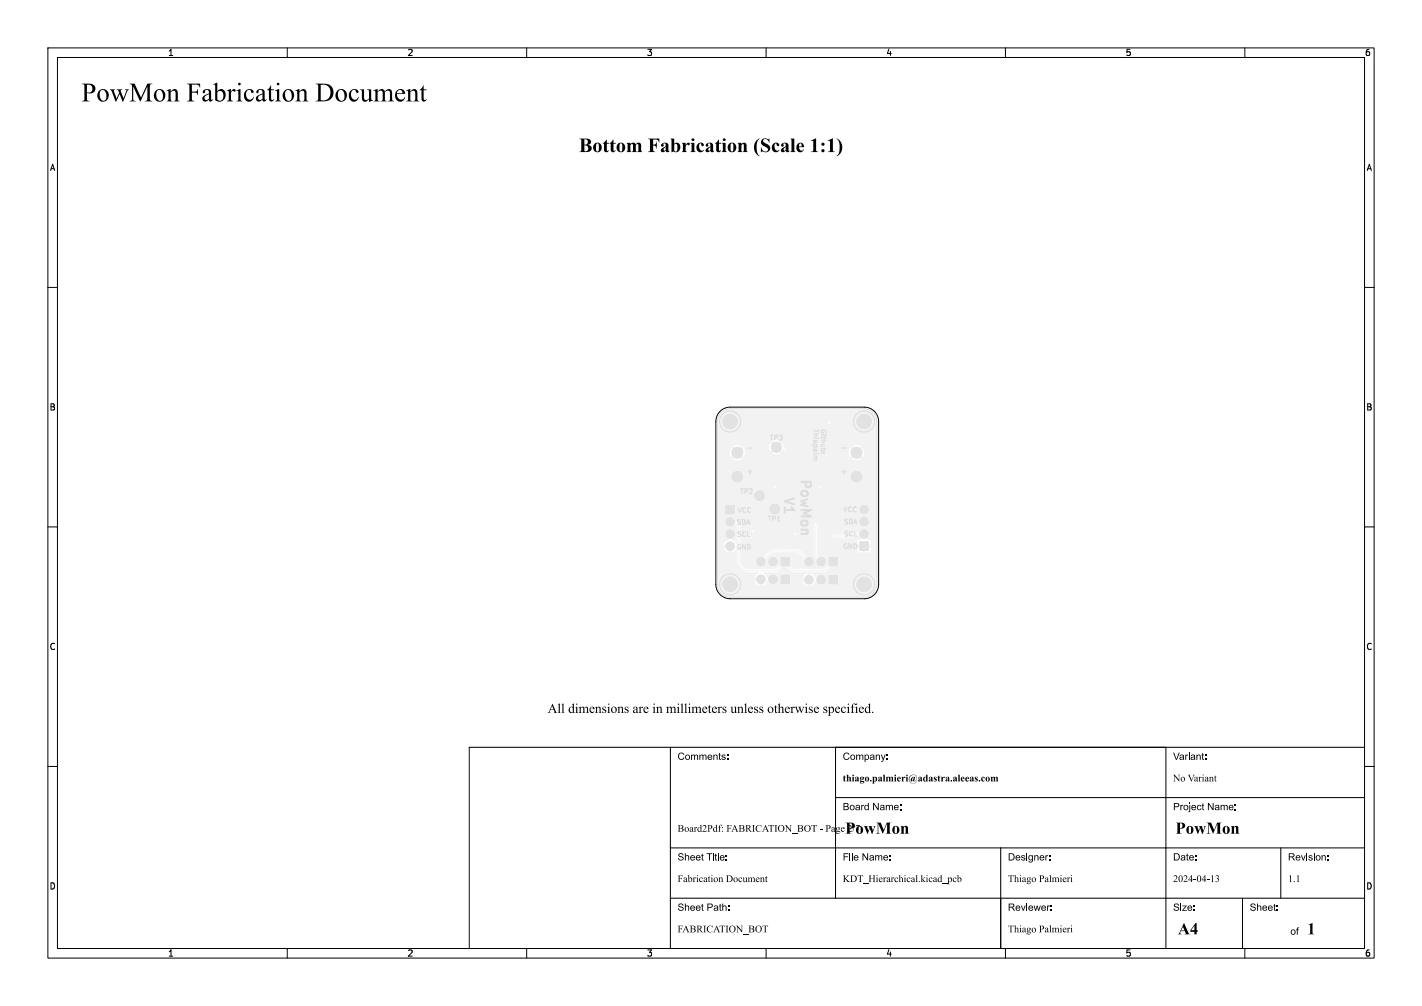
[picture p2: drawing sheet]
<svg xmlns="http://www.w3.org/2000/svg" width="297mm" height="210mm" viewBox="0 0 297 210" stroke-linecap="round" stroke-linejoin="round" font-family="sans-serif">
<path d="M150.4 85.9a3 3 0 0 1 2.1-.9h28a3 3 0 0 1 3 3v34a3 3 0 0 1-3 3h-28a3 3 0 0 1-3-3v-34a3 3 0 0 1 .9-2.1z" fill="none" stroke="#000" stroke-width=".21"/>
<g fill="#f2f2f2" stroke="#f2f2f2" stroke-width=".21">
<path d="M173.2 116.4h1.7v1.7h-1.7z"/>
<path d="M179.6 113.2h1.7v1.7h-1.7z"/>
<path d="M173.2 120.2h1.7v1.7h-1.7z"/>
<path d="M163.2 116.4h1.7v1.7h-1.7z"/>
<path d="M163.2 120.1h1.7v1.7h-1.7z"/>
<path d="M151.7 105.6h1.7v1.7h-1.7z"/>
<circle cx="171.5" cy="117.2" r=".85"/>
<circle cx="169" cy="117.2" r=".85"/>
<circle cx="180.5" cy="111.5" r=".85"/>
<circle cx="180.5" cy="108.9" r=".85"/>
<circle cx="180.5" cy="106.4" r=".85"/>
<circle cx="178.9" cy="94.5" r="1.1"/>
<circle cx="178.9" cy="99.5" r="1.1"/>
<circle cx="154" cy="99.5" r="1.1"/>
<circle cx="154" cy="94.5" r="1.1"/>
<circle cx="171.5" cy="121" r=".85"/>
<circle cx="169" cy="121" r=".85"/>
<circle cx="161.5" cy="117.2" r=".85"/>
<circle cx="158.9" cy="117.2" r=".85"/>
<circle cx="161.5" cy="120.9" r=".85"/>
<circle cx="158.9" cy="120.9" r=".85"/>
<circle cx="152.5" cy="108.9" r=".85"/>
<circle cx="152.5" cy="111.5" r=".85"/>
<circle cx="152.5" cy="114" r=".85"/>
<circle cx="162.2" cy="93.4" r="1"/>
<circle cx="158.6" cy="103.5" r="1"/>
<circle cx="161.8" cy="106.3" r="1"/>
<circle cx="163.9" cy="93.9" r=".28"/>
<circle cx="171.3" cy="101.6" r=".28"/>
<circle cx="166.1" cy="111.5" r=".28"/>
<circle cx="173.2" cy="88.3" r=".28"/>
<circle cx="157.3" cy="110.9" r=".28"/>
<circle cx="161.9" cy="101.6" r=".28"/>
<circle cx="174.3" cy="111.9" r=".28"/>
<circle cx="170.4" cy="109.6" r=".28"/>
</g>
<path d="M152.5 108.9h1l.8 .9v7.8l1.5 1.5h6.3l1.9-1.9v.3l1.5 1.5h6.9l1.8-1.8M158.9 117.2l2.3-2.2h5.6l2.3 2.2M170.4 109.6v6.4l1.2 1.2M180.5 111.5h-1.7l-.5 .4h-4" fill="none" stroke="#f2f2f2" stroke-width=".21"/>
<path d="M150.9 86.1l.7-.4 .9-.2h28a2.49 2.49 0 0 1 2.5 2.4h-.8v-.2a1.7 1.7 0 0 0-1.8-1.4 1.7 1.7 0 0 0-1.6 1.6h-24.6v-.2a1.7 1.7 0 0 0-2.8-1 1.7 1.7 0 0 0 .4 2.9 1.7 1.7 0 0 0 2.4-1.7h24.6v.2a1.7 1.7 0 0 0 1.8 1.6 1.7 1.7 0 0 0 1.6-1.8h.8v6.5h-2.5l-.3-.8-.7 .6-.3-.3 .6-.7a1.58 1.58 0 0 0-1.8 0l-14.3 .1-.3-.8-.8 .7-.3-.3 .6-.8a1.49 1.49 0 0 0-1.6 0l.7 .8-.3 .3-.8-.6a1.49 1.49 0 0 0 0 1.6l.8-.7 .3 .4-.5 .5h-5.9l-.3-.8-.7 .6-.3-.3 .6-.7-.1-.1a1.59 1.59 0 0 0-1.7 .1l.6 .7-.3 .3-.7-.6-.1 .1a1.59 1.59 0 0 0 .1 1.7l.7-.6 .3 .3-.6 .7 .1 .1a1.59 1.59 0 0 0 1.7-.1l-.6-.7 .3-.3 .7 .6 .3-1h5.9l-.1 .3a1.49 1.49 0 0 0 1.6-.1l-.7-.7 .3-.4 .8 .7 .3-.9h14.3l.6 .6-.3 .3-.7-.6a1.58 1.58 0 0 0 0 1.8l.7-.6 .3 .3-.6 .7 .1 .1a1.59 1.59 0 0 0 1.7-.1l-.6-.7 .3-.3 .7 .6 .3-1h2.5v5h-2.8v-.2a1.3 1.3 0 0 0-1.4-1 1.3 1.3 0 0 0-1.2 1.2h-22.3v-.2a1.3 1.3 0 0 0-2.1-.7 1.3 1.3 0 0 0 .3 2.2 1.3 1.3 0 0 0 1.8-1.3h22.3v.2a1.3 1.3 0 0 0 1.4 1.2 1.3 1.3 0 0 0 1.2-1.4h2.8v4h-23.2v-.2a1.2 1.2 0 0 0-1.9-.6 1.2 1.2 0 0 0 .3 2 1.2 1.2 0 0 0 1.6-1.2h23.2v2.9h-1.5v-.2a1.05 1.05 0 0 0-1.1-.8 1.05 1.05 0 0 0-1 .9h-16.4v-.2a1.2 1.2 0 0 0-.9-.9 1.2 1.2 0 0 0-1.2 .4h-7.3l-.2-.1h-1.8l-.1 .1v1.8l.1 .2 1.9-.1 .1-1.9 7.2 .1a1.2 1.2 0 0 0 .7 1.8 1.2 1.2 0 0 0 1.5-1.2h16.4a1.05 1.05 0 0 0 1 1.2 1.05 1.05 0 0 0 1.1-1.1h1.5v2.5h-1.5v-.2a1.06 1.06 0 0 0-1.7-.4 1.06 1.06 0 0 0 .3 1.7 1.06 1.06 0 0 0 1.4-1.1h1.5v4.3h-1.2l-.2-.4-.7-.1v-.1a1.09 1.09 0 0 0 .2-1.9 1.09 1.09 0 0 0-1.7 .6h-.8l-.5 .4h-3.4a.5 .5 0 0 0-.7-.1 .5 .5 0 0 0 0 .8 .5 .5 0 0 0 .7-.1h3.6l.6-.4h.6l.6 .7-.7 .2-.3 .3v.8h.9v.5h-.9v.7l.4 .3 .7 .1v-1h.5v1l.9-.1 .2-.3v-.7h-.9v-.5h.9v-.7h1.2v3.3h-7.9l-.2-.2h-1.7l-.2 .2v.7h-.4a1.17 1.17 0 0 0-1.6-.9l-.3-.4v-5.8a.5 .5 0 0 0 .1-.7 .5 .5 0 0 0-.8 0 .5 .5 0 0 0 .1 .7v6.1l.5 .6-.1 .4h-.5v-.2a1.23 1.23 0 0 0-1.5-.7l-1.6-1.5h-5.8l-1.6 1.6a1.1 1.1 0 0 0-1.6 .7 1.1 1.1 0 0 0 1.2 1.3 1.1 1.1 0 0 0 .8-1.6l1.5-1.4h5.3l1.3 1.3a1.13 1.13 0 0 0 .2 1.3 1.13 1.13 0 0 0 1.3 .3 1.06 1.06 0 0 0 .5-1.1h.5v.2a1.06 1.06 0 0 0 1.1 1 1.06 1.06 0 0 0 1-1.2h.4v.9l-.8 .7h-6.5l-.6-.5v-1.8l-.2-.2h-1.8l-.1 .9h-.5a1.06 1.06 0 0 0-1.6-.7 1.06 1.06 0 0 0 0 1.7 1.06 1.06 0 0 0 1.6-.8v-.2h.5l-.1 .7-1 1h-6l-1.3-1.3v-7.8l-.9-1a1.17 1.17 0 0 0-1-.8 1.17 1.17 0 0 0-1.1 .5 1.1 1.1 0 0 0 .5 1.5 1.1 1.1 0 0 0 1.4-.5l.5 .6v3.6h-.2l-.4-.6-.6-.4a1.07 1.07 0 0 0 .8-1.4 1.07 1.07 0 0 0-1.5-.6 1.07 1.07 0 0 0-.4 1.6l.5 .3v.2a1.34 1.34 0 0 0-1 1.1h.9v.5h-.9a1.34 1.34 0 0 0 1.1 1v-.8h.5v.8a1.43 1.43 0 0 0 1-.8h.2l.1 3.3 1.6 1.6h2.7l.1 .2a1.43 1.43 0 0 0-.9 1.1h.9v.5h-.9l.4 .7h-3.8v-.2a1.7 1.7 0 0 0-2.8-1 1.7 1.7 0 0 0 .4 2.9 1.7 1.7 0 0 0 2.4-1.7h3.8l.7 .4v-.9h.5v.8a1.49 1.49 0 0 0 1.1-1h.1a1.07 1.07 0 0 0 1.7 .6 1.07 1.07 0 0 0-.1-1.8 1.07 1.07 0 0 0-1.6 .7l-.6-.8-.4-.3v-.2h2.8l1.2-1.1h.9l1.2 1.1h6.9l1.1-1.1 1.5-.1 .1-1.8h7.9v3.8h-7.9l-.2-.2h-1.7l-.2 .2v.7h-.4a1.13 1.13 0 0 0-1.1-.9 1.13 1.13 0 0 0-1.1 .8l-.1-.1a1.34 1.34 0 0 0-1.1-1v.9h-.5v-.9l-.7 .4h-2.9l-.2-.2h-1.8l-.1 .1v1.8l.1 .2 1.9-.1 .1-1.8h2.9l-.4 .7h.9v.5h-.9a1.34 1.34 0 0 0 1.1 1.1v-.9h.5l.1 .8a1.49 1.49 0 0 0 1-1h.2a1.07 1.07 0 0 0 1.2 .8 1.07 1.07 0 0 0 .9-1.2h.4l.1 1.2h1.8l.2-.2v-1.7h7.9v1.7h-.8a1.7 1.7 0 0 0-2.6-1.4 1.7 1.7 0 0 0 0 3 1.7 1.7 0 0 0 2.6-1.4v-.2h.8a2.5 2.5 0 0 1-2.5 2.6h-28a2.5 2.5 0 0 1-2.5-2.5v-34l.2-.9z" fill="#f2f2f2"/>
<g fill="#fff" stroke="#fff" stroke-width=".21">
<circle cx="163.9" cy="93.9" r=".12"/>
<circle cx="171.3" cy="101.6" r=".12"/>
<circle cx="166.1" cy="111.5" r=".12"/>
<circle cx="173.2" cy="88.3" r=".12"/>
<circle cx="157.3" cy="110.9" r=".12"/>
<circle cx="161.9" cy="101.6" r=".12"/>
<circle cx="174.3" cy="111.9" r=".12"/>
<circle cx="170.4" cy="109.6" r=".12"/>
<circle cx="174" cy="117.2" r=".5"/>
<circle cx="171.5" cy="117.2" r=".5"/>
<circle cx="169" cy="117.2" r=".5"/>
<circle cx="180.5" cy="88" r="1.5"/>
<circle cx="180.5" cy="114" r=".5"/>
<circle cx="180.5" cy="111.5" r=".5"/>
<circle cx="180.5" cy="108.9" r=".5"/>
<circle cx="180.5" cy="106.4" r=".5"/>
<circle cx="178.9" cy="94.5" r=".7"/>
<circle cx="178.9" cy="99.5" r=".7"/>
<circle cx="152.5" cy="122" r="1.5"/>
<circle cx="152.5" cy="88" r="1.5"/>
<circle cx="154" cy="99.5" r=".7"/>
<circle cx="154" cy="94.5" r=".7"/>
<circle cx="180.5" cy="122" r="1.5"/>
<circle cx="174" cy="121" r=".5"/>
<circle cx="171.5" cy="121" r=".5"/>
<circle cx="169" cy="121" r=".5"/>
<circle cx="164" cy="117.2" r=".5"/>
<circle cx="161.5" cy="117.2" r=".5"/>
<circle cx="158.9" cy="117.2" r=".5"/>
<circle cx="164" cy="120.9" r=".5"/>
<circle cx="161.5" cy="120.9" r=".5"/>
<circle cx="158.9" cy="120.9" r=".5"/>
<circle cx="152.5" cy="106.4" r=".5"/>
<circle cx="152.5" cy="108.9" r=".5"/>
<circle cx="152.5" cy="111.5" r=".5"/>
<circle cx="152.5" cy="114" r=".5"/>
<circle cx="162.2" cy="93.4" r=".5"/>
<circle cx="158.6" cy="103.5" r=".5"/>
<circle cx="161.8" cy="106.3" r=".5"/>
</g>
<g fill="#e2e2e2" stroke="#e2e2e2" stroke-width=".21">
<path d="M173.2 116.4h1.7v1.7h-1.7z"/>
<path d="M179.6 113.1h1.8v1.8h-1.8z"/>
<path d="M173.2 120.1h1.7v1.8h-1.7z"/>
<path d="M163.1 116.4h1.8v1.7h-1.8z"/>
<path d="M163.1 120h1.8v1.8h-1.8z"/>
<path d="M151.6 105.5h1.8v1.8h-1.8z"/>
<circle cx="171.5" cy="117.2" r=".9"/>
<circle cx="169" cy="117.2" r=".9"/>
<circle cx="180.5" cy="88" r="1.55"/>
<circle cx="180.5" cy="111.5" r=".9"/>
<circle cx="180.5" cy="108.9" r=".9"/>
<circle cx="180.5" cy="106.4" r=".9"/>
<circle cx="178.9" cy="94.5" r="1.15"/>
<circle cx="178.9" cy="99.5" r="1.15"/>
<circle cx="152.5" cy="122" r="1.55"/>
<circle cx="152.5" cy="88" r="1.55"/>
<circle cx="154" cy="99.5" r="1.15"/>
<circle cx="154" cy="94.5" r="1.15"/>
<circle cx="180.5" cy="122" r="1.55"/>
<circle cx="171.5" cy="121" r=".9"/>
<circle cx="169" cy="121" r=".9"/>
<circle cx="161.5" cy="117.2" r=".9"/>
<circle cx="158.9" cy="117.2" r=".9"/>
<circle cx="161.5" cy="120.9" r=".9"/>
<circle cx="158.9" cy="120.9" r=".9"/>
<circle cx="152.5" cy="108.9" r=".9"/>
<circle cx="152.5" cy="111.5" r=".9"/>
<circle cx="152.5" cy="114" r=".9"/>
<circle cx="162.2" cy="93.4" r="1.05"/>
<circle cx="158.6" cy="103.5" r="1.05"/>
<circle cx="161.8" cy="106.3" r="1.05"/>
</g>
<g fill="none" stroke="#dbdbdb" stroke-width=".21">
<path d="M150.6 86.1a2.67 2.67 0 0 1 1.9-.8h28a2.67 2.67 0 0 1 2.6 2.7v34a2.67 2.67 0 0 1-2.6 2.7h-28a2.67 2.67 0 0 1-2.7-2.7v-34a2.67 2.67 0 0 1 .8-1.9zM156.1 98.5h1M156.1 93.5h1M156.6 98v1M160.9 90.8h.6M161.2 90.8v1M161.8 91.4l.5-.1v-.4l-.5-.1v1M162.7 90.8h.6l-.3 .4 .3 .1v.4h-.6M169.6 92.9h1M169.9 90h1M169.9 90.6h1M169.9 91.5h.7"/>
<path d="M169.9 95.2h.7M169.9 95.6h.6M170 92.9l-.1 .3 .2 .1 .4-.1v-.3M170 92.4l-.1-.3 .2-.2 .2 .1 .1 .4M170 94.2l-.1-.3 .2-.2 .2 .1 .1 .4M170.5 95.6v.4l-.6 .1M170.5 90.6v.4h-.6M170.5 95.2l.1 .3-.1 .1M170.5 92v.3l-.6 .1M170.5 93.8v.4h-.6M170.8 91.5h.1M170.9 89.7v.5"/>
<path d="M170.9 94.7h-.8l-.2 .1M171.5 90.8h.7M171.5 91.9h1M171.5 93.2h.7M171.5 93.7h1M171.5 94.6h.1M171.6 93.7l-.1 .3 .2 .2 .5-.1v-.4M172 90.2v.2h-.4a.45 .45 0 0 1 .4-.6 .45 .45 0 0 1 .5 .5M172.1 94.6h.1M172.1 91.9l.1 .3-.7 .1M172.2 92.8h-.6v.4M172.2 91.2v.3"/>
<path d="M172.4 90.8h.1M172.5 91.3h-.8l-.2 .2M175.8 98.5h1M175.8 93.5h1M176.3 98v1M154.2 106l.3 1 .3-1M154.6 113.7a.45 .45 0 0 0-.5 .4 .45 .45 0 0 0 .6 .4v-.3h-.2M154.7 108.5h-.6a.42 .42 0 0 0 .5 .6v.3h-.5M154.7 102h.6M154.7 111l-.5 .1a.42 .42 0 0 0 .5 .5l-.1 .3h-.5M155 102v1M155.1 108.4a.51 .51 0 0 1 .6 .5 .51 .51 0 0 1-.6 .5z"/>
<path d="M155.6 102.6l.5-.1v-.4l-.5-.1v1M155.7 113.6v1l-.6-1v1M155.7 111.1a.44 .44 0 0 0-.6 .4 .44 .44 0 0 0 .6 .4M155.7 106.1a.44 .44 0 0 0-.6 .4 .44 .44 0 0 0 .6 .4M155.9 109.4l.4-1 .3 1M156 109.2h.5M156.1 111v1h.5M156.2 113.6a.51 .51 0 0 1 .5 .5 .51 .51 0 0 1-.5 .5zM156.6 102.1l.3-.1 .2 .3-.6 .7h.6M156.7 106.1a.44 .44 0 0 0-.6 .4 .44 .44 0 0 0 .6 .4M160.5 107.8h.6M160.8 107.8v1"/>
<path d="M161.4 108.3l.5-.1v-.3l-.5-.1v1M162.3 108l.3-.2v1M162.3 108.8h.6M176.2 105.8l.4 1 .3-1M176.9 113.6a.45 .45 0 0 0-.6 .4 .45 .45 0 0 0 .6 .4v-.3h-.2M177 108.4l-.5 .1a.42 .42 0 0 0 .5 .5l-.1 .3h-.4M177.1 111h-.5a.42 .42 0 0 0 .4 .5v.4h-.5M177.5 108.4a.51 .51 0 0 1 .5 .5 .51 .51 0 0 1-.5 .5zM177.8 105.9a.44 .44 0 0 0-.6 .4 .44 .44 0 0 0 .6 .4M177.9 113.5v1l-.6-1v1M178.1 111a.44 .44 0 0 0-.6 .4 .44 .44 0 0 0 .6 .4M178.3 109.4l.4-1 .3 1"/>
<path d="M178.4 113.5a.51 .51 0 0 1 .6 .5 .51 .51 0 0 1-.6 .5zM178.4 109.1h.5M178.5 110.9v1h.5M178.8 105.9a.44 .44 0 0 0-.6 .4 .44 .44 0 0 0 .6 .4"/>
<circle cx="152.5" cy="88" r="2.2"/>
<circle cx="180.5" cy="88" r="2.2"/>
<circle cx="152.5" cy="122" r="2.2"/>
<circle cx="180.5" cy="122" r="2.2"/>
</g>
<path d="M163.9 105.9v1.1M165.3 105.9l.6 .6h-2M165.9 104l-2 .7 2 .6M167.3 106.5h2l-1.4 .7 1.4 .6h-2M167.3 100.6h2v.7a.54 .54 0 0 1-.5 .4 .54 .54 0 0 1-.5-.4v-.7M167.3 110.6h1.4M167.4 108.9l.3-.2h.6a.54 .54 0 0 1 .4 .5 .54 .54 0 0 1-.4 .5h-.6a.54 .54 0 0 1-.3-.8zM167.5 102.6l.8-.1a.54 .54 0 0 1 .4 .5 .54 .54 0 0 1-.4 .5h-.6a.54 .54 0 0 1-.4-.4 .54 .54 0 0 1 .2-.5zM168.5 110.6a.5 .5 0 0 1-.1 .8h-1.1M168.7 104.2l-1.4 .4 1 .4-1 .3 1.4 .4" fill="none" stroke="#dbdbdb" stroke-width=".4"/>
<g fill="#000">
<path d="M121 28.9h1.5a.79 .79 0 0 1 1 .7h-.7a.56 .56 0 0 0-.7-.5v1.1a.57 .57 0 0 0 .7-.6h.7a.67 .67 0 0 1-.7 .6 .78 .78 0 0 1 .8 .8h-.7a.67 .67 0 0 0-.8-.7v1a.43 .43 0 0 0 .5 .3 .43 .43 0 0 0 .3-.6h.7a.97 .97 0 0 1-1.2 .7h-1.4l.4-.2v-.2v-2.1zM124.2 30l.6-.2 .6 .2 .3 .6h-.6a.43 .43 0 0 0-.1-.4 .43 .43 0 0 0-.4-.2l-.1 .8a.57 .57 0 0 0 .4 .8l.2-1h.6a.95 .95 0 0 1-1.2 1.2 .95 .95 0 0 1-.4-1.6zM126.7 29.1v.7h.5v.2h-.5v1.4l.2 .1 .2-.2a.51 .51 0 0 1-.6 .5 .51 .51 0 0 1-.3-.7v-1.1l-.3-.1zM128.1 29.1v.7h.5v.2h-.5v1.4l.2 .1 .2-.2a.51 .51 0 0 1-.6 .5 .51 .51 0 0 1-.3-.7v-1.1l-.3-.1zM129.1 30l.6-.2 .6 .2 .3 .6h-.6a.43 .43 0 0 0-.1-.4 .43 .43 0 0 0-.4-.2l-.1 .8a.57 .57 0 0 0 .4 .8l.2-1h.6a.95 .95 0 0 1-1.2 1.2 .95 .95 0 0 1-.5-1.6zM130.9 29.8h.8v.3a.61 .61 0 0 1 .5-.3 .61 .61 0 0 1 .6 .3 .62 .62 0 0 1 .7-.3 .62 .62 0 0 1 .4 .7v1l.2 .2h-1l.2-.4v-1.1l-.1-.1-.4 .2v1.2l.2 .2h-1l.2-.4v-1.1l-.2-.1-.3 .2v1.2l.2 .2h-1l.2-.4v-1.2zM135.4 28.9h2.3v.9a.96 .96 0 0 0-1.3-.7v1.1a.7 .7 0 0 0 .8-.7v1.5a.72 .72 0 0 0-.8-.6v1.1l.4 .2h-1.4l.3-.2 .1-.2-.1-2.1zM138.2 30.1l.2-.2a.74 .74 0 0 1 .8-.1 .74 .74 0 0 1 .4 .7v.8h-.6v-.6a.41 .41 0 0 0-.4 .3 .41 .41 0 0 0 .2 .5l.8-.2 .1 .2h.1a.39 .39 0 0 1-.4 .3 .39 .39 0 0 1-.4-.3 .49 .49 0 0 1-.6 .3 .49 .49 0 0 1-.3-.7l.2-.2a.67 .67 0 0 0 .6-.9h-.3a.36 .36 0 0 1 0 .4 .36 .36 0 0 1-.4 .2l-.1-.2zM140 28.9h.8v1.1a.76 .76 0 0 1 .9-.1 .76 .76 0 0 1 .4 .8h-.6a.42 .42 0 0 0-.1-.6 .42 .42 0 0 0-.6 .1v.9a.39 .39 0 0 0 .3 .6 .39 .39 0 0 0 .4-.6v-.4h.6a.93 .93 0 0 1-.4 .9 .93 .93 0 0 1-1.1 0l-.4 .2v-2.6zM142.4 29.8h.8v.5a.46 .46 0 0 1 .4-.5 .46 .46 0 0 1 .5 .2 .29 .29 0 0 1-.3 .3 .29 .29 0 0 1-.3-.1l-.2 .1-.1 .5v.8l.3 .1h-1.1l.2-.4v-1.2zM144.2 29.8h.8v1.7l.3 .2h-1.1l.2-.4v-1.2zM145.8 30a.64 .64 0 0 1 .7-.2 .64 .64 0 0 1 .4 .7 .39 .39 0 0 1-.4-.1 .39 .39 0 0 1-.1-.4 .52 .52 0 0 0-.4 .8 .61 .61 0 0 0 .4 .6 .61 .61 0 0 0 .7-.1 .92 .92 0 0 1-1.4 .2 .92 .92 0 0 1 0-1.4z"/>
<path d="M147.5 30.1l.2-.2a.74 .74 0 0 1 .9-.1 .74 .74 0 0 1 .3 .7v.8h-.5v-.6a.41 .41 0 0 0-.5 .3 .41 .41 0 0 0 .2 .5l.8-.2 .1 .2h.1a.39 .39 0 0 1-.3 .3 .39 .39 0 0 1-.4-.3 .49 .49 0 0 1-.7 .3 .49 .49 0 0 1-.3-.7l.3-.2a.67 .67 0 0 0 .6-.9h-.4a.36 .36 0 0 1 0 .4 .36 .36 0 0 1-.4 .2l-.1-.2zM150.1 29.1l.1 .7h.4v.2h-.4v1.4l.1 .1 .3-.2a.51 .51 0 0 1-.7 .5 .51 .51 0 0 1-.3-.7v-1.1l-.3-.1zM150.7 29.8h.9v1.7l.2 .2h-1.1l.3-.4v-1.2zM152.3 30l.6-.2 .6 .2 .3 .6h-.6a.43 .43 0 0 0-.1-.4 .43 .43 0 0 0-.4-.2l-.1 .8a.57 .57 0 0 0 .4 .8l.2-1h.6a.95 .95 0 0 1-1.2 1.2 .95 .95 0 0 1-.5-1.6zM154.1 29.8h.8v.3a.59 .59 0 0 1 .7-.3 .59 .59 0 0 1 .3 .8v.9l.2 .2h-.9l.2-.4-.1-1.1-.1-.1-.3 .3v1.1l.1 .2h-.9l.2-.4v-1.2zM158 29.3l.7-.4a3 3 0 0 0-.1 3.6l.1 .1a2.11 2.11 0 0 1-.7-3.3zM159.2 29.1l.4-.2h.5a.36 .36 0 0 0 .6 0l-.1 .9a.68 .68 0 0 0-.4-.7 .68 .68 0 0 0-.8 .3l.1 .3a1.73 1.73 0 0 1 1.4 1.4 1.1 1.1 0 0 1-1.7 .5l-.3 .2 .1-1a.76 .76 0 0 0 .5 .8 .76 .76 0 0 0 .9-.4l-.2-.3a1.4 1.4 0 0 1-1.2-1.5zM161.5 30a.64 .64 0 0 1 .8-.2 .64 .64 0 0 1 .4 .7 .39 .39 0 0 1-.5-.1 .39 .39 0 0 1-.1-.4 .52 .52 0 0 0-.3 .8 .61 .61 0 0 0 .3 .6 .61 .61 0 0 0 .7-.1 .92 .92 0 0 1-1.4 .2 .92 .92 0 0 1 0-1.4zM163.3 30.1l.2-.2a.74 .74 0 0 1 .8-.1 .74 .74 0 0 1 .4 .7v.8h-.6v-.6a.41 .41 0 0 0-.4 .3 .41 .41 0 0 0 .2 .5l.8-.2v.2h.2a.39 .39 0 0 1-.4 .3 .39 .39 0 0 1-.4-.3 .49 .49 0 0 1-.6 .3 .49 .49 0 0 1-.3-.7l.2-.2a.67 .67 0 0 0 .6-.9h-.4a.36 .36 0 0 1 .1 .4 .36 .36 0 0 1-.4 .2l-.2-.2zM165.1 28.9h.8v2.6l.2 .2h-1l.2-.4v-2.1zM166.6 30.1a.75 .75 0 0 1 .9-.3 .75 .75 0 0 1 .4 .8h-.5l-.1-.6a.38 .38 0 0 0-.4 .1 .38 .38 0 0 0 0 .5h1v.1h-1a.54 .54 0 0 0 .3 .7 .54 .54 0 0 0 .7-.3 .81 .81 0 0 1-1.1 .6 .81 .81 0 0 1-.5-1.1zM169.4 29.4l1.1-.5v2.3a.46 .46 0 0 0 .4 .5h-1.5l.4-.2 .1-1.8-.1-.3z"/>
<path d="M172.9 29.4l1.1-.5v2.3a.46 .46 0 0 0 .4 .5h-1.5l.4-.2 .1-1.8-.1-.3zM174.7 28.9a2.08 2.08 0 0 1 1.2 1.9 2.08 2.08 0 0 1-1.2 1.8 3 3 0 0 0 .1-3.6zM115.4 146.9l.5 1.2h-.3l-.3-.7-.3 .7h.9l.5 .7h-.8l.2-.1-.1-.5h-.8l-.1 .5 .2 .1h-.6l.3-.3zM116.5 147l.4-.1v1.7l.2 .2h-.6l.2-.2v-1.3v-.2zM117.3 147l.4-.1v1.7l.2 .2h-.6l.2-.2v-1.3l-.1-.2zM119.4 147l.5-.1v1h-.3a.34 .34 0 0 0-.4-.3 .34 .34 0 0 0-.2 .5l.1 .5 .4 .1 .1-.1v-.7h.3v.7l.2 .1-.5 .2v-.2a.62 .62 0 0 1-.9-.3 .62 .62 0 0 1 .5-.9l.4 .1v-.5zM120.1 147.7l.5-.2v1.1l.2 .2h-.6l.1-.1 .1-.8-.1-.2zM120.9 147.7l.4-.2v.3l.4-.3 .4 .3 .3-.3 .3 .1 .1 1.1 .2 .1h-.6l.2-.1v-.7a.27 .27 0 0 0-.2-.3 .27 .27 0 0 0-.3 .2v.8l.2 .1h-.7l.2-.1v-.7a.28 .28 0 0 0-.2-.3 .28 .28 0 0 0-.3 .2v.8l.2 .1h-.6l.2-.1v-.8l-.1-.2zM123.3 147.7l.6-.1 .3 .4h-.3a.3 .3 0 0 0-.3-.4 .3 .3 0 0 0-.3 .4h.9h-.9l.3 .6h.4l.1-.3a.56 .56 0 0 1-.7 .5 .56 .56 0 0 1-.2-.9zM124.3 147.7l.4-.2v.3a.39 .39 0 0 1 .5-.3 .39 .39 0 0 1 .3 .5v.7l.1 .1h-.6l.2-.1v-.7a.27 .27 0 0 0-.2-.3 .27 .27 0 0 0-.3 .2v.8l.2 .1h-.6l.2-.2v-.6l-.1-.3zM125.9 147.6l.7-.1v.5l-.2-.3a.23 .23 0 0 0-.4 0 .23 .23 0 0 0 .2 .3 .47 .47 0 0 1 .4 .7 .47 .47 0 0 1-.8 .1v-.4l.1 .2a.28 .28 0 0 0 .3 .2 .28 .28 0 0 0 .3-.3 .28 .28 0 0 0-.4-.2l-.3-.3zM126.8 147.7l.5-.2v1.1l.2 .2h-.7l.2-.1v-.8v-.2z"/>
<path d="M127.8 147.7a.61 .61 0 0 1 .7-.1 .61 .61 0 0 1 .3 .7l-.2-.1a.41 .41 0 0 0-.5-.6 .41 .41 0 0 0-.2 .7v.1a.35 .35 0 0 0 .4 .4 .35 .35 0 0 0 .3-.5h.2a.64 .64 0 0 1-.9 .5 .64 .64 0 0 1-.1-1.1zM128.9 147.7l.5-.2v.3a.39 .39 0 0 1 .5-.3 .39 .39 0 0 1 .2 .5v.7l.2 .1h-.6l.2-.1v-.7a.27 .27 0 0 0-.2-.3 .27 .27 0 0 0-.3 .2v.8l.2 .1h-.6l.1-.2v-.6v-.3zM130.6 147.6l.6-.1v.5l-.2-.3a.23 .23 0 0 0-.4 0 .23 .23 0 0 0 .2 .3 .47 .47 0 0 1 .4 .7 .47 .47 0 0 1-.7 .1v-.4l.1 .2a.28 .28 0 0 0 .3 .2 .28 .28 0 0 0 .2-.3 .28 .28 0 0 0-.3-.2l-.3-.3zM132.3 147.7l.4-.2a.37 .37 0 0 1 .4 .5v.6h-.2v-.5l-.3 .1a.26 .26 0 0 0-.1 .4 .26 .26 0 0 0 .4 0l.3 .1 .1-.1a.22 .22 0 0 1-.1 .2 .22 .22 0 0 1-.3-.1 .39 .39 0 0 1-.5 .1 .39 .39 0 0 1-.2-.4 .39 .39 0 0 1 .4-.3 .25 .25 0 0 0 .3-.2 .25 .25 0 0 0-.3-.3 .25 .25 0 0 0-.1 .4l-.2-.1zM133.4 147.7l.4-.2v.3a.26 .26 0 0 1 .2-.3 .26 .26 0 0 1 .3 .2l-.1 .1-.2-.1-.2 .2v.7l.2 .2h-.6l.2-.1v-.8l-.1-.2zM134.6 147.7l.6-.1 .2 .4h-.2a.3 .3 0 0 0-.3-.4 .3 .3 0 0 0-.3 .4h.8h-.8l.3 .6h.3l.2-.3a.56 .56 0 0 1-.8 .5 .56 .56 0 0 1-.2-.9zM136.3 147.7l.4-.2v1.1l.2 .2h-.6l.2-.1v-.8v-.2zM137 147.7l.5-.2v.3a.39 .39 0 0 1 .4-.3 .39 .39 0 0 1 .3 .5v.7l.2 .1h-.6l.2-.1v-.7a.27 .27 0 0 0-.2-.3 .27 .27 0 0 0-.3 .2v.8l.2 .1h-.7l.2-.2v-.6v-.3zM139.1 147.7l.5-.2v.3l.4-.3 .3 .3 .3-.3 .3 .1 .2 1.1 .2 .1h-.6l.2-.1v-.7a.27 .27 0 0 0-.3-.3 .27 .27 0 0 0-.3 .2v.8l.2 .1h-.6l.2-.1v-.7a.28 .28 0 0 0-.2-.3 .28 .28 0 0 0-.3 .2v.8l.2 .1h-.7l.2-.1v-.8v-.2zM141.4 147.7l.4-.2v1.1l.2 .2h-.6l.2-.1v-.8l-.1-.2zM142.1 147l.5-.1v1.7l.2 .2h-.6l.1-.2v-1.3v-.2zM142.9 147l.5-.1v1.7l.2 .2h-.7l.2-.2v-1.3v-.2z"/>
<path d="M143.7 147.7l.4-.2v1.1l.2 .2h-.6l.2-.1v-.8v-.2zM144.4 147.7l.4-.2v.3l.5-.3 .3 .3 .3-.3 .3 .1 .2 1.1 .2 .1h-.7l.2-.1v-.7a.27 .27 0 0 0-.2-.3 .27 .27 0 0 0-.3 .2v.8l.2 .1h-.6l.2-.1v-.7a.28 .28 0 0 0-.2-.3 .28 .28 0 0 0-.4 .2l.1 .8 .2 .1h-.7l.2-.1v-.8v-.2zM146.8 147.7l.7-.1 .2 .4h-.3a.3 .3 0 0 0-.2-.4 .3 .3 0 0 0-.3 .4h.8h-.8l.3 .6h.3l.2-.3a.56 .56 0 0 1-.8 .5 .56 .56 0 0 1-.2-.9zM148.2 147.1l.1 .4h.3l-.3 .1v1l.1 .1 .2-.1a.28 .28 0 0 1-.3 .3 .28 .28 0 0 1-.3-.4v-.9h-.2zM148.9 147.7l.6-.1 .2 .4h-.2a.3 .3 0 0 0-.3-.4 .3 .3 0 0 0-.3 .4h.8h-.8l.3 .6h.3l.2-.3a.56 .56 0 0 1-.8 .5 .56 .56 0 0 1-.2-.9zM149.8 147.7l.5-.2v.3a.26 .26 0 0 1 .2-.3 .26 .26 0 0 1 .3 .2l-.1 .1-.2-.1-.2 .2v.7l.2 .2h-.6l.1-.1 .1-.8-.1-.2zM151 147.6l.7-.1v.5l-.2-.3a.23 .23 0 0 0-.4 0 .23 .23 0 0 0 .2 .3 .47 .47 0 0 1 .4 .7 .47 .47 0 0 1-.8 .1v-.4l.1 .2a.28 .28 0 0 0 .3 .2 .28 .28 0 0 0 .3-.3 .28 .28 0 0 0-.4-.2l-.3-.3zM152.5 147.5h.5v.9a.27 .27 0 0 0 .2 .3 .27 .27 0 0 0 .3-.2v-.8l-.2-.2h.4v1.1l.2 .1-.4 .2v-.3l-.1 .1a.36 .36 0 0 1-.5 .1 .36 .36 0 0 1-.1-.4v-.7zM154 147.7l.4-.2v.3a.39 .39 0 0 1 .5-.3 .39 .39 0 0 1 .2 .5l.1 .7 .1 .1h-.6l.2-.1v-.7a.27 .27 0 0 0-.2-.3 .27 .27 0 0 0-.3 .2v.8l.2 .1h-.6l.2-.2v-.6l-.1-.3zM155.4 147l.5-.1v1.7l.2 .2h-.6l.1-.2v-1.3v-.2zM156.4 147.7l.6-.1 .3 .4h-.3a.3 .3 0 0 0-.3-.4 .3 .3 0 0 0-.3 .4h.9h-.9l.3 .6h.4l.1-.3a.56 .56 0 0 1-.7 .5 .56 .56 0 0 1-.2-.9zM157.6 147.6l.7-.1v.5l-.2-.3a.23 .23 0 0 0-.4 0 .23 .23 0 0 0 .2 .3 .47 .47 0 0 1 .4 .7 .47 .47 0 0 1-.7 .1l-.1-.4 .1 .2a.28 .28 0 0 0 .4 .2 .28 .28 0 0 0 .2-.3 .28 .28 0 0 0-.4-.2l-.3-.3z"/>
<path d="M158.7 147.6l.7-.1v.5l-.2-.3a.23 .23 0 0 0-.4 0 .23 .23 0 0 0 .2 .3 .47 .47 0 0 1 .4 .7 .47 .47 0 0 1-.8 .1v-.4l.1 .2a.28 .28 0 0 0 .3 .2 .28 .28 0 0 0 .3-.3 .28 .28 0 0 0-.4-.2l-.3-.3zM160.5 147.7a.61 .61 0 0 1 .8-.1 .61 .61 0 0 1 .2 .7l-.2-.1a.41 .41 0 0 0-.5-.6 .41 .41 0 0 0-.2 .7v.1a.35 .35 0 0 0 .4 .4 .35 .35 0 0 0 .3-.5h.2a.64 .64 0 0 1-.9 .5 .64 .64 0 0 1-.1-1.1zM162.1 147.1v.4h.3l-.3 .1v1l.1 .1 .2-.1a.28 .28 0 0 1-.3 .3 .28 .28 0 0 1-.2-.4v-.9h-.2zM162.4 147l.5-.1v.9l.1-.2a.38 .38 0 0 1 .5 0 .38 .38 0 0 1 .1 .5v.6l.2 .1h-.6l.2-.1v-.6a.28 .28 0 0 0-.1-.4 .28 .28 0 0 0-.4 .2v.8l.2 .1h-.6l.1-.2v-1.3v-.2zM164.1 147.7l.6-.1 .3 .4h-.3a.3 .3 0 0 0-.3-.4 .3 .3 0 0 0-.3 .4h.9h-.9l.3 .6h.4l.1-.3a.56 .56 0 0 1-.7 .5 .56 .56 0 0 1-.2-.9zM165.1 147.7l.4-.2v.3a.26 .26 0 0 1 .2-.3 .26 .26 0 0 1 .3 .2l-.1 .1-.2-.1-.2 .2v.7l.2 .2h-.6l.2-.1v-.8l-.1-.2zM166 147.5h.5l-.1 .2 .3 .8 .3-.6-.3-.4h.6l-.2 .2 .3 .8 .3-.8-.1-.2 .4 .1-.6 1.3-.4-.9-.4 .9zM168.1 147.7l.4-.2v1.1l.2 .2h-.6l.2-.1v-.8v-.2zM169 147.6l.7-.1v.5l-.2-.3a.23 .23 0 0 0-.4 0 .23 .23 0 0 0 .2 .3 .47 .47 0 0 1 .4 .7 .47 .47 0 0 1-.7 .1l-.1-.4 .1 .2a.28 .28 0 0 0 .4 .2 .28 .28 0 0 0 .2-.3 .28 .28 0 0 0-.4-.2l-.3-.3zM170.1 147.7l.7-.1 .2 .4h-.2a.3 .3 0 0 0-.3-.4 .3 .3 0 0 0-.3 .4h.8h-.8l.3 .6h.3l.2-.3a.56 .56 0 0 1-.8 .5 .56 .56 0 0 1-.2-.9zM172.1 147.6l.6-.1v.5l-.2-.3a.23 .23 0 0 0-.4 0 .23 .23 0 0 0 .2 .3 .47 .47 0 0 1 .4 .7 .47 .47 0 0 1-.7 .1v-.4l.1 .2a.28 .28 0 0 0 .3 .2 .28 .28 0 0 0 .2-.3 .28 .28 0 0 0-.3-.2l-.3-.3zM172.9 147.7l.4-.2v.3a.49 .49 0 0 1 .7-.2 .49 .49 0 0 1 .2 .7h-.2l-.1-.3a.31 .31 0 0 0-.2-.3 .31 .31 0 0 0-.4 .2v.5a.34 .34 0 0 0 .4 .4 .34 .34 0 0 0 .3-.5h.2l-.2 .5-.4 .1-.3-.2 .1 .6 .2 .1h-.7l.2-.3v-1.3z"/>
<path d="M174.6 147.7l.6-.1 .3 .4h-.3a.3 .3 0 0 0-.3-.4 .3 .3 0 0 0-.3 .4h.9h-.9l.3 .6h.4l.1-.3a.56 .56 0 0 1-.7 .5 .56 .56 0 0 1-.2-.9zM175.8 147.7l.5-.2a.23 .23 0 0 1 .3 .1 .23 .23 0 0 1-.1 .3h-.1a.33 .33 0 0 0-.5-.2 .33 .33 0 0 0 0 .5 .4 .4 0 0 0 .3 .4 .4 .4 0 0 0 .5-.3 .55 .55 0 0 1-.8 .5 .55 .55 0 0 1-.2-.8zM176.9 147.7l.4-.2v1.1l.2 .2h-.6l.2-.1v-.8l-.1-.2zM178.1 147l.1-.1a.29 .29 0 0 1 .4-.1 .29 .29 0 0 1 .1 .4l-.2-.1a.25 .25 0 0 0-.3-.1 .25 .25 0 0 0 0 .4l-.1 .1h.4l-.4 .1 .1 1.1 .2 .1h-.7l.2-.1v-1.1l-.2-.1h.2zM178.6 147.7l.4-.2v1.1l.2 .2h-.6l.2-.1v-.8v-.2zM179.5 147.7l.7-.1 .2 .4h-.2a.3 .3 0 0 0-.3-.4 .3 .3 0 0 0-.3 .4h.8h-.8l.3 .6h.3l.2-.3a.56 .56 0 0 1-.8 .5 .56 .56 0 0 1-.2-.9zM181.3 147l.4-.1v1h-.2a.34 .34 0 0 0-.4-.3 .34 .34 0 0 0-.2 .5l.1 .5 .4 .1 .1-.1v-.7h.2v.7l.2 .1-.4 .2v-.2a.62 .62 0 0 1-.9-.3 .62 .62 0 0 1 .4-.9l.5 .1v-.5z"/>
<circle cx="144.7" cy="29.2" r=".3"/>
<circle cx="151.3" cy="29.2" r=".3"/>
<circle cx="171.9" cy="31.5" r=".34"/>
<circle cx="171.9" cy="30.1" r=".33"/>
<circle cx="120.5" cy="147" r=".14"/>
<circle cx="127.1" cy="147" r=".14"/>
<circle cx="136.6" cy="147" r=".14"/>
<circle cx="141.7" cy="147" r=".14"/>
<circle cx="144" cy="147" r=".14"/>
<circle cx="168.4" cy="147" r=".14"/>
<circle cx="177.2" cy="147" r=".14"/>
<circle cx="178.9" cy="147" r=".14"/>
<circle cx="182.3" cy="148.7" r=".15"/>
</g>
<g fill="none" stroke="#000" stroke-width=".21">
<path d="M10 10h277v190h-277zM12 12h273v186h-273zM60 10v2M110 10v2M160 10v2M210 10v2M260 10v2M10 60h2M285 60h2M10 110h2M285 110h2M140 156v42"/>
<path d="M174.5 156v31.5M243.5 156v42M285 156h-187v42M10 160h2M140 177h145M174.5 166.5h110.5M209 177v21M267.5 177v10.5M285 160h2M60 198v2M110 198v2M140 187.5h145"/>
<path d="M160 198v2M210 198v2M259.5 187.5v10.5M260 198v2"/>
</g>
<text font-size="5.6" x="17" y="22.6">PowMonFabricationDocument</text>
<g font-size="3.5">
<text x="176.5" y="174.9">PowMon</text>
<text x="245.5" y="174.9">PowMon</text>
<text x="246" y="195.9">A4</text>
<text x="273" y="196">1</text>
</g>
<g font-size="2.1">
<text x="141.5" y="159.2">Comments:</text>
<text x="176" y="159.2">Company:</text>
<text x="245" y="159.2">Variant:</text>
<text x="176" y="163.7">thiago.palmieri@adastra.aleeas.com</text>
<text x="245" y="163.7">No Variant</text>
<text x="176" y="169.7">Board Name:</text>
<text x="245" y="169.7">Project Name:</text>
<text x="141.5" y="174.2">Board2Pdf:FABRICATION_BOT- Page2/7</text>
<text x="141.5" y="180.2">Sheet Title:</text>
<text x="141.5" y="184.7">FabricationDocument</text>
<text x="176" y="184.7">KDT_Hierarchical.kicad_pcb</text>
<text x="176" y="180.2">File Name:</text>
<text x="210.5" y="180.2">Designer:</text>
<text x="210.5" y="184.7">ThiagoPalmieri</text>
<text x="245" y="180.2">Date:</text>
<text x="245" y="184.7">2024-04-13</text>
<text x="269" y="180.2">Revision:</text>
<text x="269" y="184.7">1.1</text>
<text x="141.5" y="190.7">Sheet Path:</text>
<text x="210.5" y="190.7">Reviewer:</text>
<text x="245" y="190.7">Size:</text>
<text x="261" y="190.7">Sheet:</text>
<text x="141.5" y="195.2">FABRICATION_BOT</text>
<text x="210.5" y="195.2">ThiagoPalmieri</text>
<text x="269.5" y="195.7">of</text>
</g>
<g font-size="1.8">
<text x="35" y="11.9">1</text>
<text x="85" y="11.9">2</text>
<text x="135" y="11.9">3</text>
<text x="185" y="11.9">4</text>
<text x="235" y="11.9">5</text>
<text x="285" y="11.9">6</text>
<text x="10.3" y="35.9">A</text>
<text x="285.4" y="35.9">A</text>
<text x="10.3" y="85.9">B</text>
<text x="285.3" y="85.9">B</text>
<text x="10.3" y="135.9">C</text>
<text x="285.3" y="135.9">C</text>
<text x="10.3" y="185.9">D</text>
<text x="285.3" y="185.9">D</text>
<text x="35" y="199.9">1</text>
<text x="85" y="199.9">2</text>
<text x="135" y="199.9">3</text>
<text x="185" y="199.9">4</text>
<text x="235" y="199.9">5</text>
<text x="285" y="199.9">6</text>
</g>
</svg>
